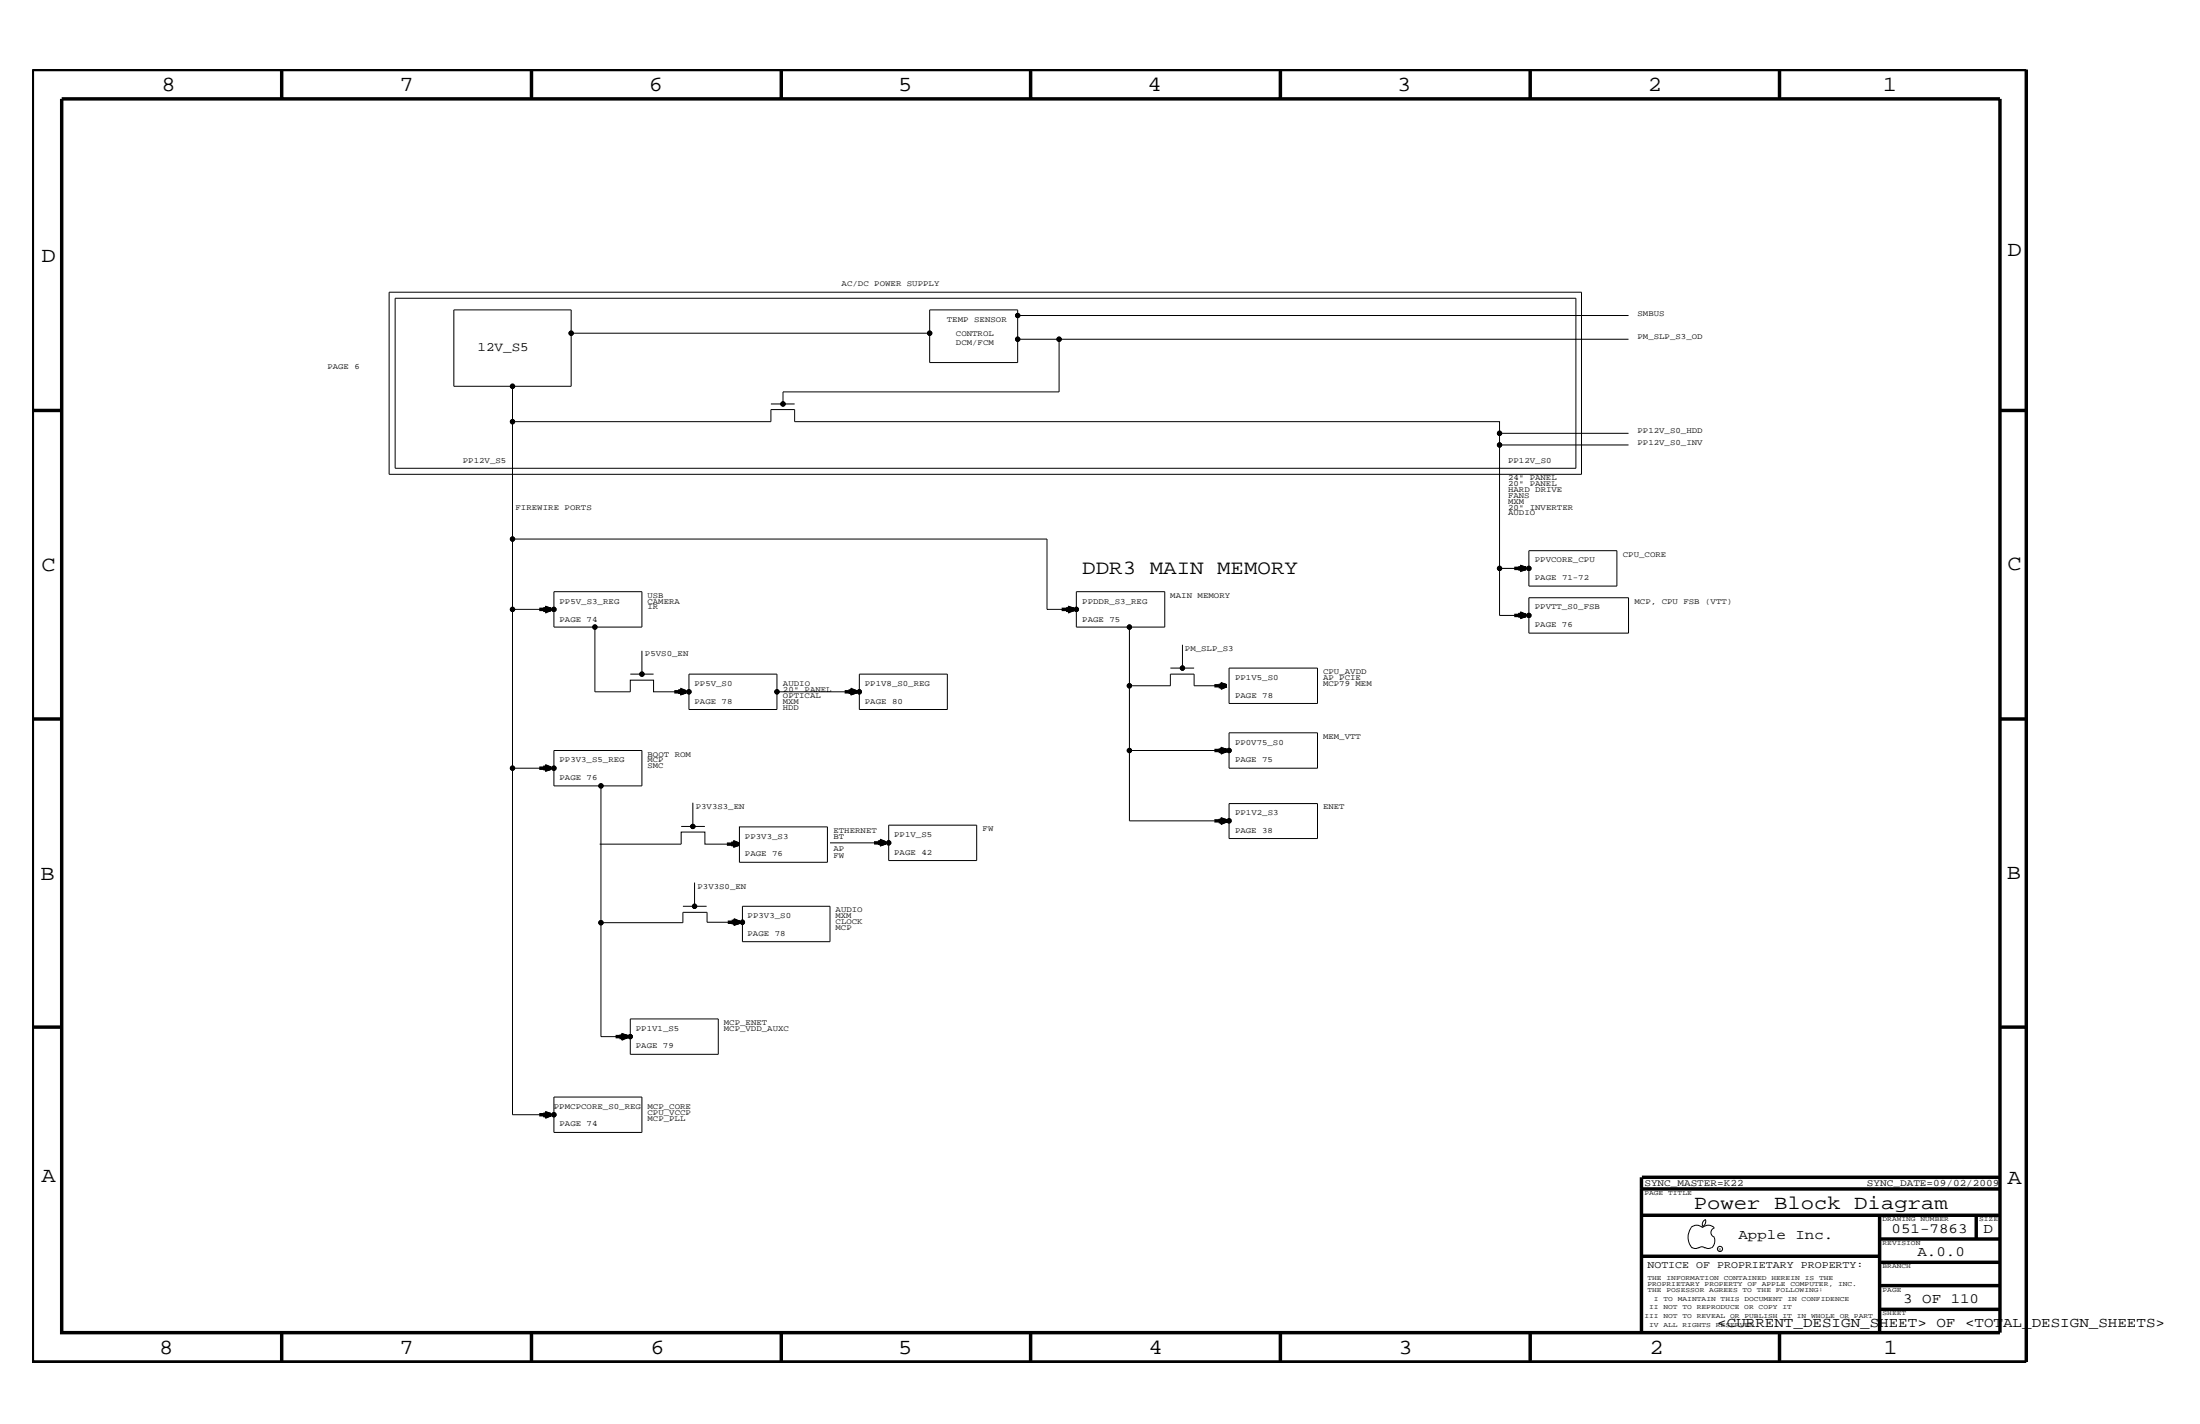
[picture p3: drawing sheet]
<svg xmlns="http://www.w3.org/2000/svg" width="432mm" height="279mm" viewBox="0 0 432 279" stroke-linecap="round" stroke-linejoin="round" font-family="sans-serif">
<g fill="none" stroke="#000" stroke-width=".68" stroke-linecap="butt">
<path d="M6.4 13.6h391.3v253.6h-391.3zM12.1 19.4h380.4v242.1h-380.4zM55.3 13.6v5.8M104.3 13.6v5.8M153.3 13.6v5.8M202.3 13.6v5.8M251.3 13.6v5.8M300.3 13.6v5.8M349.3 13.6v5.8M6.4 80.5h5.7M392.5 80.5h5.2M105.8 119.6h2.3"/>
<path d="M106.9 119.1l1.2 .5-1.2 .5zM106.9 119.2l1.2 .4M106.9 119.5l1.2 .1M106.9 119.4l1.2 .2M108.1 119.6l-1.2 .1M108.1 119.6l-1.2 .3M108.1 119.6l-1.2 .2M208.4 119.6h2.3M209.6 119.1l1.1 .5-1.1 .5zM209.6 119.2l1.1 .4M209.6 119.5l1.1 .1M209.6 119.4l1.1 .2"/>
<path d="M210.7 119.6l-1.1 .2M210.7 119.6l-1.1 .1M210.7 119.6l-1.1 .3M297.2 111.5h2.3M298.3 111.2l1.2 .3M298.3 111.4l1.2 .1M298.3 111.3l1.2 .2M298.3 111.1l1.2 .4-1.2 .4zM299.5 111.5l-1.2 .1M299.5 111.5l-1.2 .4M299.5 111.5l-1.2 .3M132.3 135.7h2.3"/>
<path d="M133.4 135.2l1.2 .5-1.2 .5zM133.4 135.4l1.2 .3M133.4 135.7h1.2M133.4 135.5l1.2 .2M134.6 135.7l-1.2 .1M134.6 135.7l-1.2 .4M134.6 135.7l-1.2 .3M165.8 135.7h2.3M166.9 135.2l1.2 .5-1.2 .5zM166.9 135.4l1.2 .3M166.9 135.7h1.2M166.9 135.5l1.2 .2"/>
<path d="M168.1 135.7l-1.2 .1M168.1 135.7l-1.2 .4M168.1 135.7l-1.2 .3M238.4 134.6h2.3M239.5 134.1l1.2 .5-1.2 .5zM239.5 134.2l1.2 .4M239.5 134.5l1.2 .1M239.5 134.4l1.2 .2M240.7 134.6l-1.2 .1M240.7 134.6l-1.2 .3M240.7 134.6l-1.2 .2M297.2 120.8h2.3"/>
<path d="M298.3 120.4l1.2 .4M298.3 120.7l1.2 .1M298.3 120.5l1.2 .3M298.3 120.2l1.2 .6-1.2 .4zM299.5 120.8h-1.2M299.5 120.8l-1.2 .3M299.5 120.8l-1.2 .2M6.4 141.1h5.7M105.8 150.7h2.3M106.9 150.2l1.2 .5-1.2 .5zM106.9 150.4l1.2 .3M106.9 150.6l1.2 .1"/>
<path d="M106.9 150.5l1.2 .2M108.1 150.7l-1.2 .1M108.1 150.7l-1.2 .4M108.1 150.7l-1.2 .3M238.4 147.3h2.3M239.5 146.8l1.2 .5-1.2 .5zM239.5 146.9l1.2 .4M239.5 147.2l1.2 .1M239.5 147l1.2 .3M240.7 147.3h-1.2M240.7 147.3l-1.2 .3M240.7 147.3l-1.2 .2"/>
<path d="M392.5 141.1h5.2M142.7 165.6h2.3M143.9 165.2l1.1 .4M143.9 165.5l1.1 .1M143.9 165.4l1.1 .2M143.9 165.1l1.1 .5-1.1 .5zM145 165.6l-1.1 .1M145 165.6l-1.1 .4M145 165.6l-1.1 .2M171.5 165.4h2.3M172.6 165l1.2 .4M172.6 165.2l1.2 .2"/>
<path d="M172.6 165.1l1.2 .3M172.6 164.9l1.2 .5-1.2 .4zM173.8 165.4l-1.2 .1M173.8 165.4l-1.2 .3M173.8 165.4l-1.2 .2M238.4 161.1h2.3M239.5 160.6l1.2 .5-1.2 .5zM239.5 160.7l1.2 .4M239.5 161l1.2 .1M239.5 160.9l1.2 .2M240.7 161.1l-1.2 .1M240.7 161.1l-1.2 .4"/>
<path d="M240.7 161.1l-1.2 .2M142.8 181h2.3M143.9 180.4l1.2 .6-1.2 .4zM143.9 180.6l1.2 .4M143.9 180.8l1.2 .2M143.9 180.7l1.2 .3M145.1 181h-1.2M145.1 181l-1.2 .3M145.1 181l-1.2 .1M6.4 201.5h5.7M105.8 218.7h2.3M106.9 218.3l1.2 .4-1.2 .5z"/>
<path d="M106.9 218.4l1.2 .3M106.9 218.6l1.2 .1M106.9 218.5l1.2 .2M108.1 218.7l-1.2 .2M108.1 218.7l-1.2 .4M108.1 218.7l-1.2 .3M120.8 203.4h2.3M121.9 203l1.2 .4-1.2 .5zM121.9 203.1l1.2 .3M121.9 203.3l1.2 .1M123.1 203.4l-1.2 .2M123.1 203.4l-1.2 .3"/>
<path d="M392.5 201.5h5.2M322.2 231v30.5M322.2 233.3h70.3M322.2 238.4h70.3M322.3 231h70.2M368.9 238.4v23.1M387.9 238.4v4.7M322.2 246.5h46.7M368.9 256.9h23.6M368.9 252.2h23.6M368.9 247.7h23.6M368.9 243.1h23.6"/>
<path d="M55.3 261.5v5.7M104.3 261.5v5.7M153.3 261.5v5.7M202.3 261.7v5.5M251.3 261.5v5.7M300.3 261.5v5.7M349.3 261.5v5.7"/>
</g>
<g fill="none" stroke="#000" stroke-width=".2">
<path d="M76.4 57.3h234v35.8h-234zM77.6 58.5h231.7v33.4h-231.7zM89.1 60.8h23v15h-23zM100.6 75.8v6.9h50.7v-2.3h4.7v2.3h138.3v2.3M112.1 65.4h70.4M151.3 79.3h4.7M199.7 61.9v-1.1h-17.2v10.3h17.2v-4.5M319.6 66.6h-111.7v10.3h-54.2v2.4M319.6 61.9h-119.9v4.7h8.2M100.6 82.7v136h8.1M319.6 87.3h-25.3v24.2M319.6 85h-25.3v2.3"/>
<path d="M100.6 105.8h104.9v13.8h5.8M100.6 119.6h8.1v-3.5h17.3v6.9h-17.3v-3.4M211.3 116.1h17.3v6.9h-17.3zM300.1 117.3h19.5v6.9h-19.5zM300.1 108.1h17.3v6.9h-17.3zM300.1 111.5h-5.8v9.3h5.8M116.8 123v12.7h6.9v-2.2h4.6v2.2h6.9v3.5h17.3v-6.9h-17.3v3.4M123.7 132.3h4.6M126 127.7v4.6M152.5 135.7h16.2M168.7 132.3h17.2v6.9h-17.2zM221.7 123v11.6"/>
<path d="M229.7 131.1h2.4M232.1 126.5v4.6h2.3M238.9 134.6h-4.5v-2.3h-4.7v2.3h-8v12.7M241.2 131.1h17.4v6.9h-17.4zM100.6 150.7h8.1M108.7 147.3h17.3v6.9h-17.3zM117.9 154.2v49.2h5.8M136 157.5v4.7M221.7 147.3v13.8h19.5M221.7 147.3h19.5M241.2 143.8h17.4v6.9h-17.4zM241.2 157.7h17.4v6.8h-17.4z"/>
<path d="M117.7 165.6h16v-2.3h4.7v2.3h6.8M133.7 162.2h4.7M136.3 173.2v4.6h-2.3M136.3 177.8h2.4M145.1 162.2h17.3v7h-17.3zM145.7 177.8h17.2v7h-17.2zM174.4 165.4v3.4h17.3v-6.9h-17.3v3.5h-11.5M123.7 199.9h17.3v7h-17.3zM145.7 181h-6.9v-2h-4.8v2h-16.1M108.7 215.2h17.3v7h-17.3zM334.7 239.3l.1 .3a1.19 1.19 0 0 1-.6 1.1M334.8 239.3a1.02 1.02 0 0 0-.6 1.3"/>
<path d="M331.9 240.9a1.61 1.61 0 0 1 2.3 0 1.58 1.58 0 0 1 2.3 0M331.9 241a3.1 3.1 0 0 0 .2 3.9M332.1 244.8l.7 .2 .6-.2M333.4 244.9l.6-.3 .7 .3M334.6 244.8l.7 .2 .7-.2M336.5 242.8l.1 .6a1.95 1.95 0 0 1-.6 1.4M336.5 240.9a.93 .93 0 0 0-.7 .9 .93 .93 0 0 0 .7 .9"/>
<circle cx="100.6" cy="75.8" r=".42"/>
<circle cx="112.1" cy="65.4" r=".42"/>
<circle cx="153.7" cy="79.3" r=".42"/>
<circle cx="182.5" cy="65.4" r=".42"/>
<circle cx="199.7" cy="61.9" r=".42"/>
<circle cx="199.7" cy="66.6" r=".42"/>
<circle cx="207.9" cy="66.6" r=".42"/>
<circle cx="100.6" cy="82.7" r=".42"/>
<circle cx="294.3" cy="87.3" r=".42"/>
<circle cx="294.3" cy="85" r=".42"/>
<circle cx="100.6" cy="105.8" r=".42"/>
<circle cx="100.6" cy="119.6" r=".42"/>
<circle cx="108.7" cy="119.6" r=".42"/>
<circle cx="211.3" cy="119.6" r=".42"/>
<circle cx="294.3" cy="111.5" r=".42"/>
<circle cx="300.1" cy="111.5" r=".42"/>
<circle cx="116.8" cy="123" r=".42"/>
<circle cx="126" cy="132.3" r=".42"/>
<circle cx="135.2" cy="135.7" r=".42"/>
<circle cx="152.5" cy="135.7" r=".42"/>
<circle cx="168.7" cy="135.7" r=".42"/>
<circle cx="221.7" cy="123" r=".42"/>
<circle cx="221.7" cy="134.6" r=".42"/>
<circle cx="232.1" cy="131.1" r=".42"/>
<circle cx="300.1" cy="120.8" r=".42"/>
<circle cx="100.6" cy="150.7" r=".42"/>
<circle cx="108.7" cy="150.7" r=".42"/>
<circle cx="117.9" cy="154.2" r=".42"/>
<circle cx="221.7" cy="147.3" r=".42"/>
<circle cx="241.2" cy="147.3" r=".42"/>
<circle cx="136" cy="162.2" r=".42"/>
<circle cx="136.3" cy="177.8" r=".42"/>
<circle cx="174.4" cy="165.4" r=".42"/>
<circle cx="241.2" cy="161.1" r=".42"/>
<circle cx="117.9" cy="181" r=".42"/>
<circle cx="145.7" cy="181" r=".42"/>
<circle cx="108.7" cy="218.7" r=".42"/>
<circle cx="123.7" cy="203.4" r=".42"/>
<circle cx="337.6" cy="245.1" r=".51"/>
</g>
<g fill="#000">
<circle cx="100.6" cy="75.8" r=".42"/>
<circle cx="112.1" cy="65.4" r=".42"/>
<circle cx="153.7" cy="79.3" r=".42"/>
<circle cx="182.5" cy="65.4" r=".42"/>
<circle cx="199.7" cy="61.9" r=".42"/>
<circle cx="199.7" cy="66.6" r=".42"/>
<circle cx="207.9" cy="66.6" r=".42"/>
<circle cx="100.6" cy="82.7" r=".42"/>
<circle cx="294.3" cy="87.3" r=".42"/>
<circle cx="294.3" cy="85" r=".42"/>
<circle cx="100.6" cy="105.8" r=".42"/>
<circle cx="100.6" cy="119.6" r=".42"/>
<circle cx="108.7" cy="119.6" r=".42"/>
<circle cx="211.3" cy="119.6" r=".42"/>
<circle cx="294.3" cy="111.5" r=".42"/>
<circle cx="300.1" cy="111.5" r=".42"/>
<circle cx="116.8" cy="123" r=".42"/>
<circle cx="126" cy="132.3" r=".42"/>
<circle cx="135.2" cy="135.7" r=".42"/>
<circle cx="152.5" cy="135.7" r=".42"/>
<circle cx="168.7" cy="135.7" r=".42"/>
<circle cx="221.7" cy="123" r=".42"/>
<circle cx="221.7" cy="134.6" r=".42"/>
<circle cx="232.1" cy="131.1" r=".42"/>
<circle cx="300.1" cy="120.8" r=".42"/>
<circle cx="100.6" cy="150.7" r=".42"/>
<circle cx="108.7" cy="150.7" r=".42"/>
<circle cx="117.9" cy="154.2" r=".42"/>
<circle cx="221.7" cy="147.3" r=".42"/>
<circle cx="241.2" cy="147.3" r=".42"/>
<circle cx="136" cy="162.2" r=".42"/>
<circle cx="136.3" cy="177.8" r=".42"/>
<circle cx="174.4" cy="165.4" r=".42"/>
<circle cx="241.2" cy="161.1" r=".42"/>
<circle cx="117.9" cy="181" r=".42"/>
<circle cx="145.7" cy="181" r=".42"/>
<circle cx="108.7" cy="218.7" r=".42"/>
<circle cx="123.7" cy="203.4" r=".42"/>
</g>
<g font-size="4.2">
<text x="31.7" y="17.8">8</text>
<text x="78.4" y="17.8">7</text>
<text x="127.3" y="17.8">6</text>
<text x="176.3" y="17.8">5</text>
<text x="225.2" y="17.8">4</text>
<text x="274.2" y="17.8">3</text>
<text x="323.4" y="17.8">2</text>
<text x="369.6" y="17.8">1</text>
<text x="8.1" y="51.3">D</text>
<text x="394" y="50.3">D</text>
<text x="8.1" y="112.1">C</text>
<text x="394" y="111.9">C</text>
<text x="8" y="172.7">B</text>
<text x="393.9" y="172.5">B</text>
<text x="8.1" y="232">A</text>
<text x="394" y="232.4">A</text>
<text x="31.3" y="265.6">8</text>
<text x="78.4" y="265.6">7</text>
<text x="127.7" y="265.6">6</text>
<text x="176.3" y="265.6">5</text>
<text x="225.4" y="265.6">4</text>
<text x="274.5" y="265.6">3</text>
<text x="323.8" y="265.6">2</text>
<text x="369.7" y="265.6">1</text>
</g>
<text font-size="4" x="212.4" y="112.7">DDR3 MAIN MEMORY</text>
<text font-size="3.9" x="332.4" y="237.3">Power Block Diagram</text>
<g font-size="2.8">
<text x="341.2" y="243.1">Apple Inc.</text>
<text x="371.3" y="241.9">051-7863</text>
<text x="389.3" y="241.9">D</text>
<text x="376.3" y="246.5">A.0.0</text>
<text x="373.5" y="255.7">3 OF 110</text>
<text x="337.1" y="260.4">&lt;CURRENT_DESIGN_SHEET&gt; OF &lt;TOTAL_DESIGN_SHEETS&gt;</text>
</g>
<text font-size="2.5" x="93.7" y="68.9">12V_S5</text>
<text font-size="2" x="323.3" y="248.9">NOTICE OF PROPRIETARY PROPERTY:</text>
<g font-size="1.9">
<text x="322.7" y="232.7">SYNC_MASTER=K22</text>
<text x="366.4" y="232.7">SYNC_DATE=09/02/2009</text>
</g>
<g font-size="1.6">
<text x="165.2" y="56.2">AC/DC POWER SUPPLY</text>
<text x="185.8" y="63.2">TEMP SENSOR</text>
<text x="187.6" y="66">CONTROL</text>
<text x="321.4" y="61.9">SMBUS</text>
<text x="187.6" y="67.8">DCM/FCM</text>
<text x="321.4" y="66.6">PM_SLP_S3_OD</text>
<text x="64.3" y="72.3">PAGE 6</text>
<text x="321.4" y="87.3">PP12V_S0_INV</text>
<text x="321.4" y="85">PP12V_S0_HDD</text>
<text x="90.8" y="90.8">PP12V_S5</text>
<text x="296" y="95.4">20&quot; PANEL</text>
<text x="296" y="94.3">24&quot; PANEL</text>
<text x="296" y="90.8">PP12V_S0</text>
<text x="101.2" y="100">FIREWIRE PORTS</text>
<text x="296" y="98.8">MXM</text>
<text x="296" y="100">20&quot; INVERTER</text>
<text x="296" y="101.1">AUDIO</text>
<text x="296" y="97.7">FANS</text>
<text x="296" y="96.5">HARD DRIVE</text>
<text x="301.2" y="110.3">PPVCORE_CPU</text>
<text x="301.2" y="113.8">PAGE 71-72</text>
<text x="318.5" y="109.2">CPU_CORE</text>
<text x="109.8" y="118.5">PP5V_S3_REG</text>
<text x="127.1" y="118.5">CAMERA</text>
<text x="127.1" y="117.3">USB</text>
<text x="127.1" y="119.6">IR</text>
<text x="212.4" y="118.5">PPDDR_S3_REG</text>
<text x="229.7" y="117.3">MAIN MEMORY</text>
<text x="301.2" y="119.6">PPVTT_S0_FSB</text>
<text x="320.8" y="118.5">MCP, CPU FSB (VTT)</text>
<text x="109.8" y="121.9">PAGE 74</text>
<text x="212.4" y="121.9">PAGE 75</text>
<text x="301.2" y="123">PAGE 76</text>
<text x="126.6" y="128.8">P5VS0_EN</text>
<text x="232.6" y="127.7">PM_SLP_S3</text>
<text x="136.3" y="134.6">PP5V_S0</text>
<text x="153.7" y="135.7">20&quot; PANEL</text>
<text x="153.7" y="134.6">AUDIO</text>
<text x="153.7" y="136.9">OPTICAL</text>
<text x="169.8" y="134.6">PP1V8_S0_REG</text>
<text x="242.4" y="136.9">PAGE 78</text>
<text x="242.4" y="133.5">PP1V5_S0</text>
<text x="259.7" y="132.3">CPU_AVDD</text>
<text x="259.7" y="133.5">AP PCIE</text>
<text x="259.7" y="134.6">MCP79 MEM</text>
<text x="136.3" y="138">PAGE 78</text>
<text x="153.7" y="139.2">HDD</text>
<text x="153.7" y="138">MXM</text>
<text x="169.8" y="138">PAGE 80</text>
<text x="109.8" y="149.5">PP3V3_S5_REG</text>
<text x="127.1" y="149.5">MCP</text>
<text x="127.1" y="148.4">BOOT ROM</text>
<text x="242.4" y="149.5">PAGE 75</text>
<text x="242.4" y="146.1">PP0V75_S0</text>
<text x="259.7" y="145">MEM_VTT</text>
<text x="109.8" y="153">PAGE 76</text>
<text x="127.1" y="150.7">SMC</text>
<text x="136.6" y="158.7">P3V3S3_EN</text>
<text x="242.4" y="160">PP1V2_S3</text>
<text x="259.7" y="158.8">ENET</text>
<text x="146.2" y="164.5">PP3V3_S3</text>
<text x="163.6" y="163.4">ETHERNET</text>
<text x="163.6" y="164.5">BT</text>
<text x="163.6" y="166.9">AP</text>
<text x="175.5" y="167.7">PAGE 42</text>
<text x="175.5" y="164.2">PP1V_S5</text>
<text x="192.9" y="163.1">FW</text>
<text x="242.4" y="163.4">PAGE 38</text>
<text x="146.2" y="168">PAGE 76</text>
<text x="163.6" y="168.3">FW</text>
<text x="136.9" y="174.4">P3V3S0_EN</text>
<text x="164" y="179">AUDIO</text>
<text x="146.7" y="180.1">PP3V3_S0</text>
<text x="146.7" y="183.6">PAGE 78</text>
<text x="164" y="182.4">MCP</text>
<text x="164" y="181.3">CLOCK</text>
<text x="164" y="180.1">MXM</text>
<text x="124.8" y="202.3">PP1V1_S5</text>
<text x="142.1" y="201.1">MCP_ENET</text>
<text x="142.1" y="202.3">MCP_VDD_AUXC</text>
<text x="124.8" y="205.7">PAGE 79</text>
<text x="108.7" y="217.6">PPMCPCORE_S0_REG</text>
<text x="109.8" y="221">PAGE 74</text>
<text x="127.1" y="219.9">MCP_PLL</text>
<text x="127.1" y="218.7">CPU_VCCP</text>
<text x="127.1" y="217.6">MCP_CORE</text>
</g>
<g font-size="1.4">
<text x="322.7" y="234.4">PAGE TITLE</text>
<text x="369.5" y="239.6">DRAWING NUMBER</text>
<text x="388.5" y="239.6">SIZE</text>
<text x="369.5" y="244.2">REVISION</text>
<text x="323.3" y="251.1">THE INFORMATION CONTAINED HEREIN IS THE</text>
<text x="369.5" y="248.9">BRANCH</text>
<text x="323.3" y="253.4">THE POSESSOR AGREES TO THE FOLLOWING:</text>
<text x="323.3" y="252.3">PROPRIETARY PROPERTY OF APPLE COMPUTER, INC.</text>
<text x="323.7" y="256.9">II NOT TO REPRODUCE OR COPY IT</text>
<text x="324.6" y="255.2">I TO MAINTAIN THIS DOCUMENT IN CONFIDENCE</text>
<text x="369.5" y="253.4">PAGE</text>
<text x="322.7" y="258.6">III NOT TO REVEAL OR PUBLISH IT IN WHOLE OR PART</text>
<text x="323.7" y="260.4">IV ALL RIGHTS RESERVED</text>
<text x="369.5" y="258.1">SHEET</text>
</g>
<text font-size=".9" x="337.3" y="245.4">R</text>
</svg>
